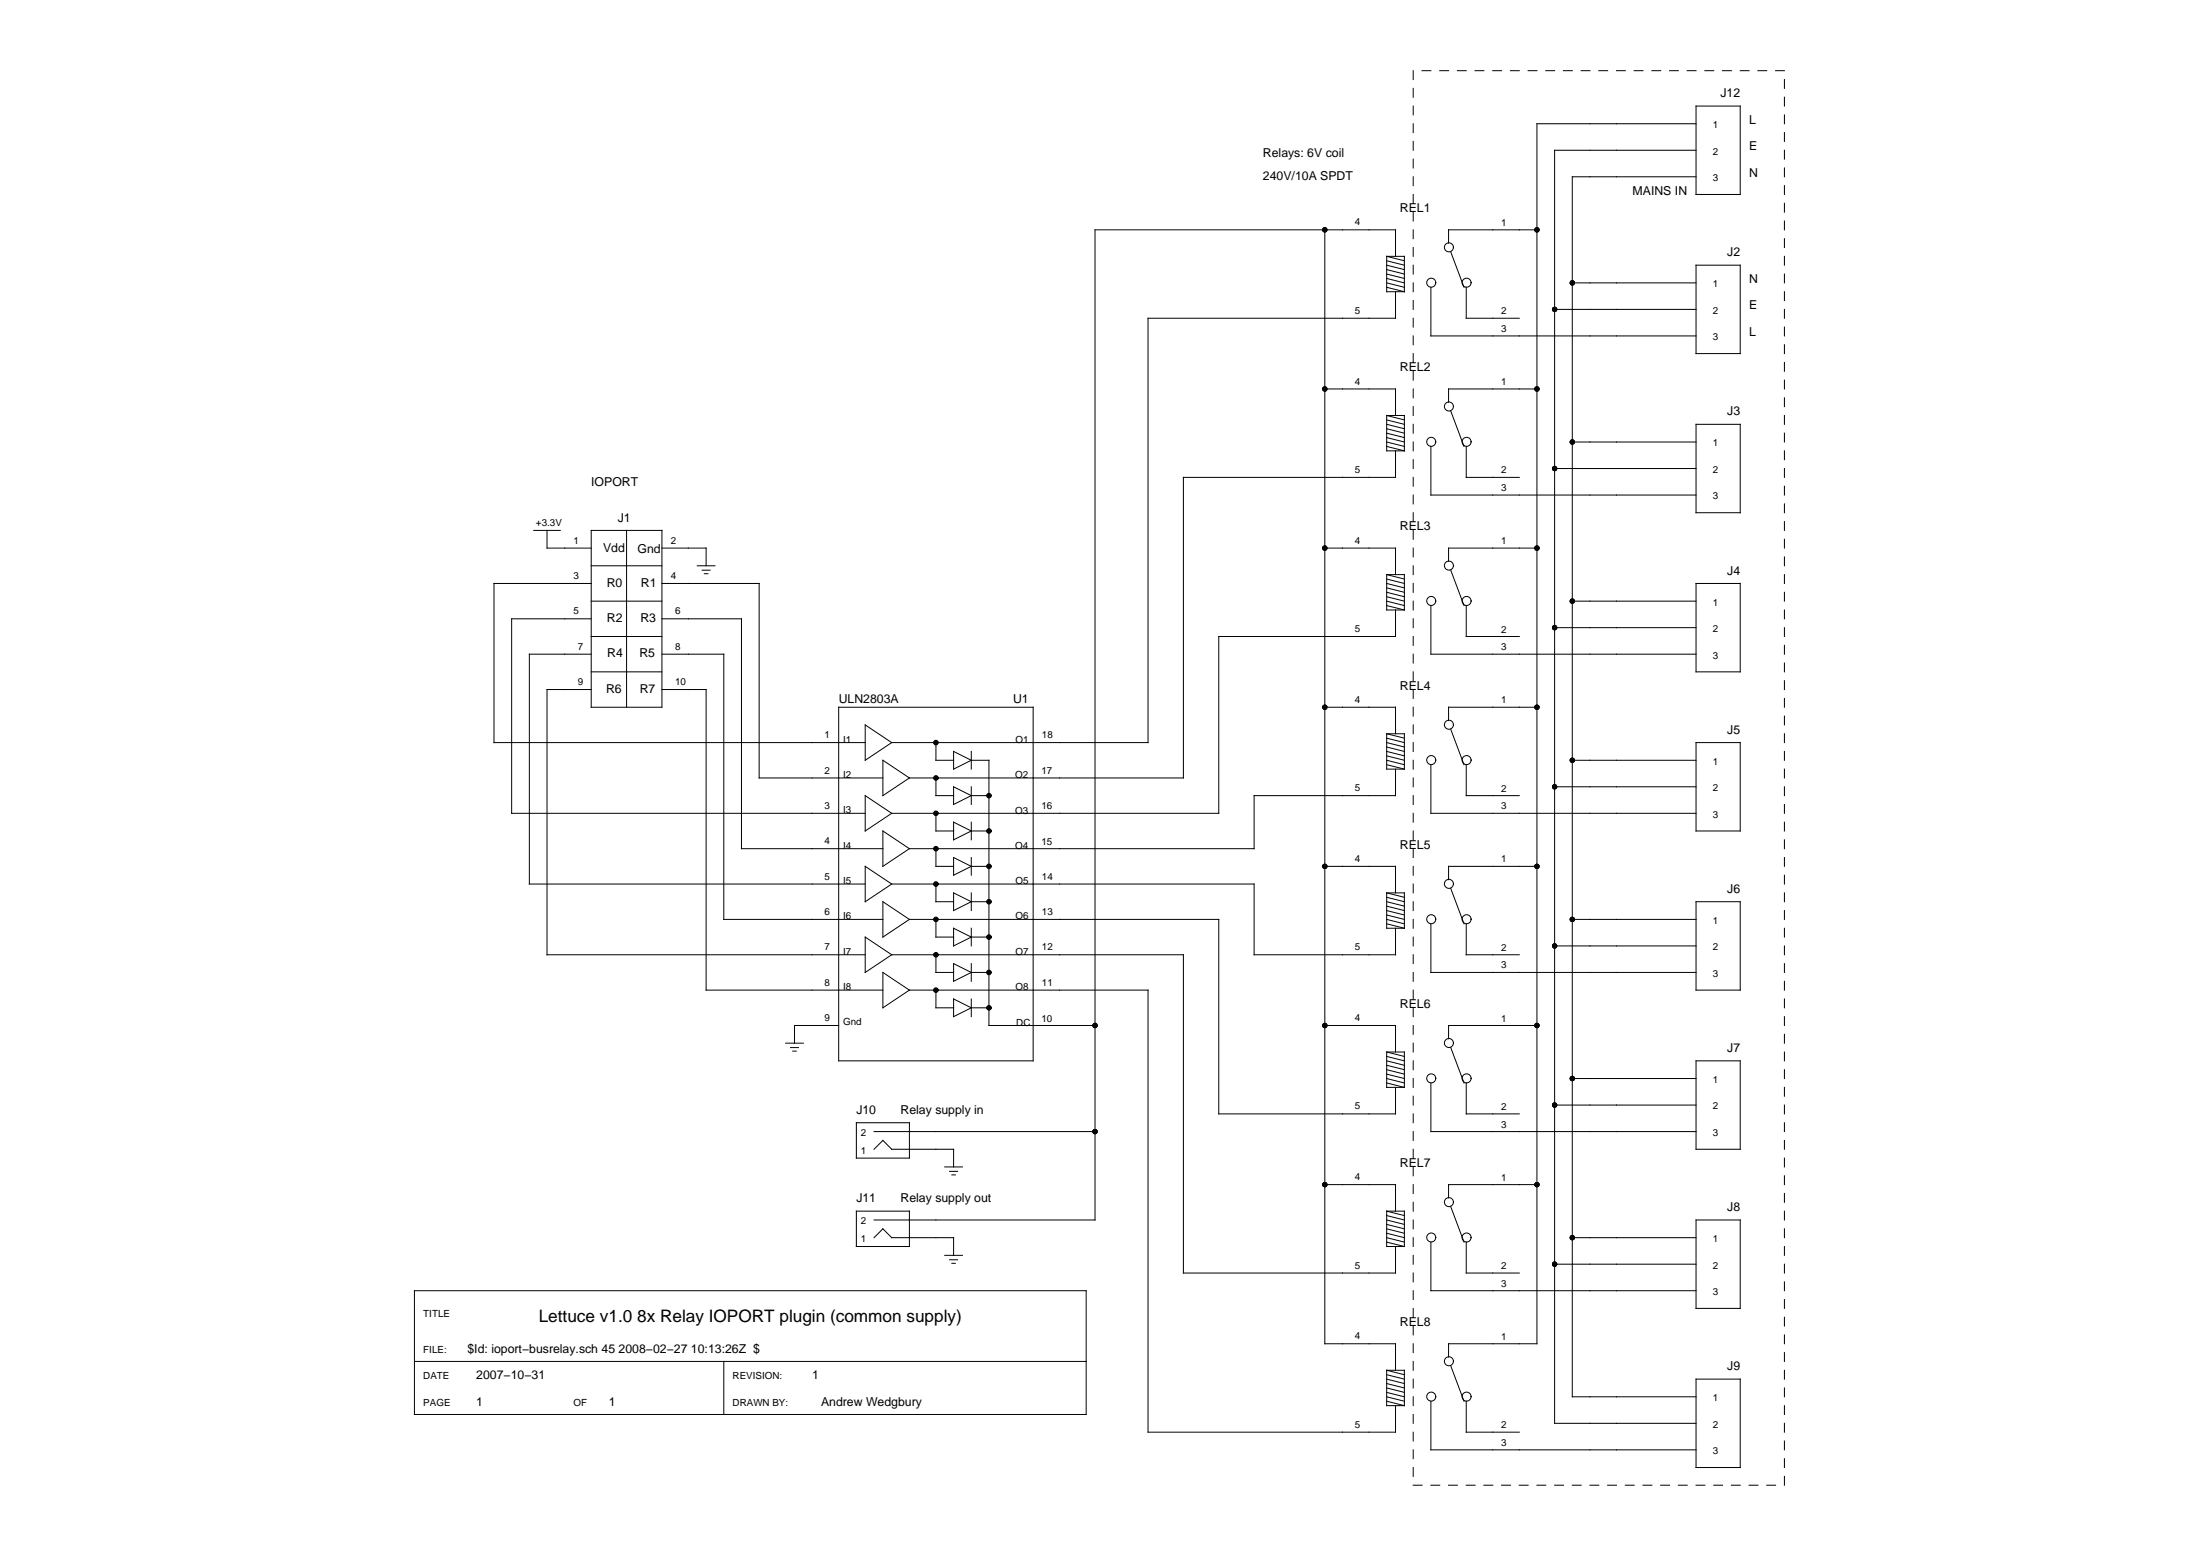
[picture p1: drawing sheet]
<svg xmlns="http://www.w3.org/2000/svg" width="297mm" height="210mm" viewBox="0 0 297 210" stroke-linecap="round" stroke-linejoin="round" font-family="sans-serif">
<g fill="none" stroke="#000" stroke-width=".14">
<path d="M190.8 9.5v1.2M190.8 11.9v1.2M190.8 14.3v1.2M190.8 16.7v1.2M190.8 19.1v1.2M192 9.5h1.2M194.4 9.5h1.2M196.8 9.5h1.2M199.2 9.5h1.2M201.5 9.5h1.2M203.9 9.5h1.2M206.3 9.5h1.2"/>
<path d="M208.7 9.5h1.2M211.1 9.5h1.2M213.5 9.5h1.2M215.9 9.5h1.2M218.3 9.5h1.1M220.6 9.5h1.2M223 9.5h1.2M225.4 9.5h1.2M227.8 9.5h1.2M229 16.7h-21.5v164.7h-11.9v1.8M229 14.3h6v12h-6zM230.2 9.5h1.2"/>
<path d="M232.6 9.5h1.2M235 9.5h1.2M237.3 9.5h1.2M239.7 9.5h1.2M240.9 10.7v1.2M240.9 13.1v1.2M240.9 15.5v1.2M240.9 17.9v1.2M178.9 31v150.4h9.5v3.6M187.2 34.6v4.8h2.4M187.2 34.6h2.4v4.8M187.2 34.6l2.4 .6"/>
<path d="M187.2 35.2l2.4 .6M187.2 35.8l2.4 .6M187.2 36.4l2.4 .6M187.2 37l2.4 .6M187.2 37.6l2.4 .6M187.2 38.2l2.4 .6M187.2 38.8l2.4 .6M188.4 34.6v-3.6h-40.6v133.7h-29.8M188.4 39.4v3.6h-33.4v57.2h-34.6M190.8 21.5v1.2M190.8 23.9v1.2M190.8 26.3v1.1"/>
<path d="M190.8 28.6v1.2M190.8 31v1.2M190.8 33.4v1.2M190.8 35.8v1.2M190.8 38.2v1.2M193.2 38.8v6.5h35.8M195.9 34l1.8 4.8M198 38.8v4.2h7.1M207.5 31h-11.9v1.8M212.3 38.2h16.7M229 35.8h6v11.9h-6zM229 20.3h-19.1v171.8h19.1"/>
<path d="M229 23.9h-16.7v164.6h16.7M240.9 20.3v1.2M240.9 22.7v1.2M240.9 25.1v1.2M240.9 27.4v1.2M240.9 29.8v1.2M240.9 32.2v1.2M240.9 34.6v1.2M240.9 37v1.2M240.9 39.4v1.2M178.9 52.5h9.5v3.6M187.2 56.1h2.4v4.8"/>
<path d="M187.2 56.1v4.8h2.4M187.2 56.1l2.4 .6M187.2 56.7l2.4 .6M187.2 57.3l2.4 .6M187.2 57.9l2.4 .6M187.2 58.5l2.4 .6M187.2 59.1l2.4 .6M187.2 59.7l2.4 .6M190.8 40.6v1.2M190.8 43v1.2M190.8 45.3v1.2M190.8 47.7v1.2"/>
<path d="M190.8 50.1v1.2M190.8 52.5v1.2M190.8 54.9v1.2M190.8 57.3v1.2M190.8 59.7v1.2M195.9 55.5l1.8 4.8M207.5 52.5h-11.9v1.8M209.9 41.8h19.1M212.3 59.7h16.7M229 57.3h6v11.9h-6zM240.9 41.8v1.2M240.9 44.2v1.1"/>
<path d="M240.9 46.5v1.2M240.9 48.9v1.2M240.9 51.3v1.2M240.9 53.7v1.2M240.9 56.1v1.2M240.9 58.5v1.2M72.1 71.6h3.5M73.9 71.6v2.4h5.9M79.8 78.8h-13.1v21.4h50.1M79.8 76.4h9.6M79.8 71.6h9.6v23.9h-9.6zM84.6 71.6v23.9"/>
<path d="M89.4 74h5.9v2.4M89.4 78.8h13.1v26.2h16.7M94.1 76.4h2.4M94.8 77h1.1M95.1 77.4h.5M178.9 74h9.5v3.6M187.2 77.6h2.4v4.7M187.2 77.6v4.7h2.4M187.2 60.3l2.4 .6M187.2 77.6l2.4 .6M187.2 78.2l2.4 .6M187.2 78.8l2.4 .6"/>
<path d="M187.2 79.4l2.4 .6M187.2 80l2.4 .5M188.4 60.9v3.5h-28.6v40.6h-37M190.8 62.1v1.1M190.8 64.4v1.2M190.8 66.8v1.2M190.8 69.2v1.2M190.8 71.6v1.2M190.8 74v1.2M190.8 76.4v1.2M190.8 78.8v1.2M193.2 60.3v6.5h35.8"/>
<path d="M195.9 77l1.8 4.7M198 60.3v4.1h7.1M207.5 74h-11.9v1.8M209.9 63.2h19.1M229 78.8h6v11.9h-6zM240.9 60.9v1.2M240.9 63.2v1.2M240.9 65.6v1.2M240.9 68v1.2M240.9 70.4v1.2M240.9 72.8v1.2M240.9 75.2v1.2"/>
<path d="M240.9 77.6v1.2M240.9 80v1.1M79.8 83.5h-10.7v26.3h47.7M79.8 81.1h9.6M79.8 85.9h9.6M79.8 90.7h9.6M79.8 93.1h-5.9v35.8h42.9M79.8 88.3h-8.3v31h45.3M89.4 88.3h8.3v35.8h21.5M89.4 83.5h10.7v31.1h19.1M89.4 93.1h5.9v40.6h23.9M113.2 95.5h26.3v47.7h-26.3z"/>
<path d="M116.8 97.9l3.6 2.3-3.6 2.4zM178.9 95.5h9.5v3.5M187.2 99h2.4v4.8M187.2 99v4.8h2.4M187.2 80.5l2.4 .6M187.2 81.1l2.4 .6M187.2 81.7l2.4 .6M187.2 99l2.4 .6M187.2 99.6l2.4 .6M188.4 82.3v3.6h-23.8v23.9h-44.2M190.8 81.1v1.2M190.8 83.5v1.2"/>
<path d="M190.8 85.9v1.2M190.8 88.3v1.2M190.8 90.7v1.2M190.8 93.1v1.2M190.8 95.5v1.2M190.8 97.9v1.1M193.2 81.7v6.6h35.8M195.9 98.4l1.8 4.8M198 81.7v4.2h7.1M207.5 95.5h-11.9v1.8M209.9 84.7h19.1M212.3 81.1h16.7"/>
<path d="M240.9 82.3v1.2M240.9 84.7v1.2M240.9 87.1v1.2M240.9 89.5v1.2M240.9 91.9v1.2M240.9 94.3v1.2M240.9 96.7v1.2M240.9 99v1.2M116.8 107.4l3.6 2.4-3.6 2.4zM116.8 116.9l3.6 2.4-3.6 2.4zM119.2 102.6l3.6 2.4-3.6 2.4zM119.2 112.2l3.6 2.4-3.6 2.3z"/>
<path d="M120.4 119.3h48.9v9.6h19.1v-3.6M126.4 100.2v2.4h2.4M126.4 105v2.4h2.4M126.4 109.8v2.4h2.4M126.4 114.6v2.3h2.4M126.4 119.3v2.4h2.4M128.8 101.4l2.3 1.2-2.3 1.2zM128.8 106.2l2.3 1.2-2.3 1.2zM128.8 111l2.3 1.2-2.3 1.2zM128.8 115.8l2.3 1.1-2.3 1.2zM131.1 102.6h2.4v35.8h14.3M131.1 101.4v2.4"/>
<path d="M131.1 106.2v2.4M131.1 111v2.4M131.1 115.8v2.3M131.1 107.4h2.4M131.1 112.2h2.4M131.1 116.9h2.4M178.9 116.9h9.5v3.6M187.2 100.2l2.4 .6M187.2 100.8l2.4 .6M187.2 101.4l2.4 .6M187.2 102l2.4 .6M187.2 102.6l2.4 .6"/>
<path d="M187.2 103.2l2.4 .6M188.4 103.8v3.6h-19.1v7.2h-46.5M190.8 100.2v1.2M190.8 102.6v1.2M190.8 105v1.2M190.8 107.4v1.2M190.8 109.8v1.2M190.8 112.2v1.2M190.8 114.6v1.2M190.8 116.9v1.2M190.8 119.3v1.2M193.2 103.2v6.6h35.8"/>
<path d="M195.9 119.9l1.8 4.8M198 103.2v4.2h7.1M207.5 116.9h-11.9v1.8M209.9 106.2h19.1M212.3 102.6h16.7M229 100.2h6v12h-6zM240.9 101.4v1.2M240.9 103.8v1.2M240.9 106.2v1.2M240.9 108.6v1.2M240.9 111v1.2M240.9 113.4v1.2"/>
<path d="M240.9 115.8v1.1M240.9 118.1v1.2M113.2 138.4h-5.9v2.4M116.8 126.5l3.6 2.4-3.6 2.4zM119.2 121.7l3.6 2.4-3.6 2.4zM119.2 131.3l3.6 2.4-3.6 2.3zM120.4 128.9h39.4v42.9h28.6v-3.5M122.8 124.1h41.8v26.3h23.8v-3.6M122.8 133.7h32.2v59.6h33.4v-3.6M126.4 124.1v2.4h2.4M126.4 128.9v2.4h2.4M126.4 133.7v2.3h2.4"/>
<path d="M128.8 120.5l2.3 1.2-2.3 1.2zM128.8 125.3l2.3 1.2-2.3 1.2zM128.8 130.1l2.3 1.2-2.3 1.2zM128.8 134.8l2.3 1.2-2.3 1.2zM131.1 120.5v2.4M131.1 125.3v2.4M131.1 130.1v2.4M131.1 134.8v2.4M131.1 121.7h2.4M131.1 126.5h2.4M131.1 131.3h2.4M131.1 136h2.4"/>
<path d="M178.9 138.4h9.5v3.6M187.2 120.5h2.4v4.8M187.2 120.5v4.8h2.4M187.2 120.5l2.4 .6M187.2 121.1l2.4 .6M187.2 121.7l2.4 .6M187.2 122.3l2.4 .6M187.2 122.9l2.4 .6M187.2 123.5l2.4 .6M187.2 124.1l2.4 .6M187.2 124.7l2.4 .6M190.8 121.7v1.2"/>
<path d="M190.8 124.1v1.2M190.8 126.5v1.2M190.8 128.9v1.2M190.8 131.3v1.2M190.8 133.7v1.1M190.8 136v1.2M190.8 138.4v1.2M193.2 124.7v6.6h35.8M198 124.7v4.2h7.1M207.5 138.4h-11.9v1.8M209.9 127.7h19.1M212.3 124.1h16.7"/>
<path d="M229 121.7h6v12h-6zM240.9 120.5v1.2M240.9 122.9v1.2M240.9 125.3v1.2M240.9 127.7v1.2M240.9 130.1v1.2M240.9 132.5v1.2M240.9 134.8v1.2M240.9 137.2v1.2M240.9 139.6v1.2M106.1 140.8h2.4M106.7 141.4h1.1"/>
<path d="M107 141.9h.5M115.6 151.6h7.2v4.7h-7.2zM118 155.1l1.2-1.2 1.2 1.2h8.4v2.4M118 152.7h29.8M127.6 157.5h2.3M128.2 158.1h1.1M128.5 158.6h.5M178.9 159.9h9.5v3.6M187.2 142h2.4v4.8M187.2 142v4.8h2.4M187.2 142l2.4 .6M187.2 142.6l2.4 .6"/>
<path d="M187.2 143.2l2.4 .6M187.2 143.8l2.4 .6M187.2 144.4l2.4 .6M187.2 145l2.4 .6M187.2 145.6l2.4 .6M187.2 146.2l2.4 .6M190.8 140.8v1.2M190.8 143.2v1.2M190.8 145.6v1.2M190.8 148v1.2M190.8 150.4v1.2M190.8 152.7v1.2"/>
<path d="M190.8 155.1v1.2M190.8 157.5v1.2M190.8 159.9v1.2M193.2 146.2v6.5h35.8M195.9 141.4l1.8 4.8M198 146.2v4.2h7.1M207.5 159.9h-11.9v1.8M209.9 149.2h19.1M212.3 145.6h16.7M229 143.2h6v11.9h-6zM240.9 142v1.2M240.9 144.4v1.2"/>
<path d="M240.9 146.8v1.2M240.9 149.2v1.2M240.9 151.6v1.1M240.9 153.9v1.2M240.9 156.3v1.2M240.9 158.7v1.2M56 174.2h90.7v16.7h-90.7zM115.6 163.5h7.2v4.8h-7.2zM118 167.1l1.2-1.2 1.2 1.2h8.4v2.4M127.6 169.5h2.3M128.2 170.1h1.1M128.5 170.5h.5"/>
<path d="M187.2 163.5h2.4v4.8M187.2 163.5v4.8h2.4M187.2 163.5l2.4 .6M187.2 164.1l2.4 .6M187.2 164.7l2.4 .6M187.2 165.3l2.4 .6M187.2 165.9l2.4 .6M187.2 166.5l2.4 .6M187.2 167.1l2.4 .6M187.2 167.7l2.4 .6M190.8 162.3v1.2M190.8 164.7v1.2"/>
<path d="M190.8 167.1v1.2M190.8 169.5v1.1M190.8 171.8v1.2M190.8 174.2v1.2M190.8 176.6v1.2M190.8 179v1.2M193.2 167.7v6.5h35.8M195.9 162.9l1.8 4.8M198 167.7v4.1h7.1M209.9 170.6h19.1M212.3 167.1h16.7M229 164.7h6v11.9h-6z"/>
<path d="M240.9 161.1v1.2M240.9 163.5v1.2M240.9 165.9v1.2M240.9 168.3v1.2M240.9 170.6v1.2M240.9 173v1.2M240.9 175.4v1.2M240.9 177.8v1.2M56 183.8h90.7M97.7 183.8v7.1M187.2 185h2.4v4.7M187.2 185v4.7h2.4"/>
<path d="M187.2 185l2.4 .6M187.2 185.6l2.4 .6M187.2 186.2l2.4 .6M187.2 186.8l2.4 .6M187.2 187.4l2.4 .6M187.2 188l2.4 .5M187.2 188.5l2.4 .6M187.2 189.1l2.4 .6M190.8 181.4v1.2M190.8 183.8v1.2M190.8 186.2v1.2M190.8 188.5v1.2"/>
<path d="M190.8 190.9v1.2M190.8 193.3v1.2M190.8 195.7v1.2M190.8 198.1v1.2M193.2 189.1v6.6h35.8M195.9 184.4l1.8 4.7M198 189.1v4.2h7.1M229 186.2h6v11.9h-6zM240.9 180.2v1.2M240.9 182.6v1.2M240.9 185v1.2M240.9 187.4v1.1"/>
<path d="M240.9 189.7v1.2M240.9 192.1v1.2M240.9 194.5v1.2M240.9 196.9v1.2M240.9 199.3v1.2M190.8 200.5h1.2M193.2 200.5h1.2M195.6 200.5h1.2M198 200.5h1.2M200.4 200.5h1.1M202.7 200.5h1.2M205.1 200.5h1.2"/>
<path d="M207.5 200.5h1.2M209.9 200.5h1.2M212.3 200.5h1.2M214.7 200.5h1.2M217.1 200.5h1.2M219.4 200.5h1.2M221.8 200.5h1.2M224.2 200.5h1.2M226.6 200.5h1.2M229 200.5h1.2M231.4 200.5h1.2M233.8 200.5h1.2"/>
<path d="M236.2 200.5h1.1M238.5 200.5h1.2"/>
<circle cx="193.2" cy="38.2" r=".61"/>
<circle cx="195.6" cy="33.4" r=".61"/>
<circle cx="198" cy="38.2" r=".61"/>
<circle cx="193.2" cy="59.6" r=".61"/>
<circle cx="195.6" cy="54.9" r=".61"/>
<circle cx="198" cy="59.6" r=".61"/>
<circle cx="195.6" cy="76.3" r=".61"/>
<circle cx="193.2" cy="81.1" r=".61"/>
<circle cx="195.6" cy="97.8" r=".61"/>
<circle cx="198" cy="81.1" r=".61"/>
<circle cx="126.4" cy="100.2" r=".31"/>
<circle cx="126.4" cy="105" r=".31"/>
<circle cx="126.4" cy="109.8" r=".31"/>
<circle cx="126.4" cy="119.3" r=".31"/>
<circle cx="126.4" cy="114.6" r=".31"/>
<circle cx="133.5" cy="116.9" r=".31"/>
<circle cx="133.5" cy="112.2" r=".31"/>
<circle cx="133.5" cy="107.4" r=".31"/>
<circle cx="193.2" cy="102.6" r=".61"/>
<circle cx="195.6" cy="119.3" r=".61"/>
<circle cx="198" cy="102.6" r=".61"/>
<circle cx="126.4" cy="124.1" r=".31"/>
<circle cx="126.4" cy="128.9" r=".31"/>
<circle cx="126.4" cy="133.7" r=".31"/>
<circle cx="133.5" cy="136" r=".31"/>
<circle cx="133.5" cy="131.3" r=".31"/>
<circle cx="133.5" cy="126.5" r=".31"/>
<circle cx="133.5" cy="121.7" r=".31"/>
<circle cx="193.2" cy="124.1" r=".61"/>
<circle cx="198" cy="124.1" r=".61"/>
<circle cx="193.2" cy="145.6" r=".61"/>
<circle cx="195.6" cy="140.8" r=".61"/>
<circle cx="198" cy="145.6" r=".61"/>
<circle cx="193.2" cy="167" r=".61"/>
<circle cx="195.6" cy="162.3" r=".61"/>
<circle cx="198" cy="167" r=".61"/>
<circle cx="193.2" cy="188.5" r=".61"/>
<circle cx="195.6" cy="183.8" r=".61"/>
<circle cx="198" cy="188.5" r=".61"/>
</g>
<g fill="#000">
<circle cx="178.9" cy="31" r=".36"/>
<circle cx="207.5" cy="31" r=".36"/>
<circle cx="212.3" cy="38.2" r=".36"/>
<circle cx="178.9" cy="52.5" r=".36"/>
<circle cx="207.5" cy="52.5" r=".36"/>
<circle cx="209.9" cy="41.8" r=".36"/>
<circle cx="212.3" cy="59.7" r=".36"/>
<circle cx="178.9" cy="74" r=".36"/>
<circle cx="207.5" cy="74" r=".36"/>
<circle cx="209.9" cy="63.2" r=".36"/>
<circle cx="178.9" cy="95.5" r=".36"/>
<circle cx="207.5" cy="95.5" r=".36"/>
<circle cx="209.9" cy="84.7" r=".36"/>
<circle cx="212.3" cy="81.1" r=".36"/>
<circle cx="126.4" cy="100.2" r=".31"/>
<circle cx="126.4" cy="105" r=".31"/>
<circle cx="126.4" cy="109.8" r=".31"/>
<circle cx="126.4" cy="119.3" r=".31"/>
<circle cx="126.4" cy="114.6" r=".31"/>
<circle cx="133.5" cy="116.9" r=".31"/>
<circle cx="133.5" cy="112.2" r=".31"/>
<circle cx="133.5" cy="107.4" r=".31"/>
<circle cx="178.9" cy="116.9" r=".36"/>
<circle cx="207.5" cy="116.9" r=".36"/>
<circle cx="209.9" cy="106.2" r=".36"/>
<circle cx="212.3" cy="102.6" r=".36"/>
<circle cx="126.4" cy="124.1" r=".31"/>
<circle cx="126.4" cy="128.9" r=".31"/>
<circle cx="126.4" cy="133.7" r=".31"/>
<circle cx="133.5" cy="136" r=".31"/>
<circle cx="133.5" cy="131.3" r=".31"/>
<circle cx="133.5" cy="126.5" r=".31"/>
<circle cx="133.5" cy="121.7" r=".31"/>
<circle cx="147.8" cy="138.4" r=".36"/>
<circle cx="178.9" cy="138.4" r=".36"/>
<circle cx="207.5" cy="138.4" r=".36"/>
<circle cx="209.9" cy="127.7" r=".36"/>
<circle cx="212.3" cy="124.1" r=".36"/>
<circle cx="147.8" cy="152.7" r=".36"/>
<circle cx="178.9" cy="159.9" r=".36"/>
<circle cx="207.5" cy="159.9" r=".36"/>
<circle cx="209.9" cy="149.2" r=".36"/>
<circle cx="212.3" cy="145.6" r=".36"/>
<circle cx="209.9" cy="170.6" r=".36"/>
<circle cx="212.3" cy="167.1" r=".36"/>
</g>
<text font-size="2.3" x="72.7" y="178.4">Lettuce v1.0 8x Relay IOPORT plugin (common supply)</text>
<g font-size="1.7">
<text x="232.3" y="13.1">J12</text>
<text x="236.2" y="16.7">L</text>
<text x="170.5" y="21.2">Relays: 6V coil</text>
<text x="236.2" y="23.9">N</text>
<text x="236.2" y="20.3">E</text>
<text x="170.5" y="24.3">240V/10A SPDT</text>
<text x="189" y="28.6">REL1</text>
<text x="220.4" y="26.3">MAINS IN</text>
<text x="233.2" y="34.6">J2</text>
<text x="236.2" y="38.2">N</text>
<text x="236.2" y="41.8">E</text>
<text x="236.2" y="45.3">L</text>
<text x="189" y="50.1">REL2</text>
<text x="233.2" y="56.1">J3</text>
<text x="79.8" y="65.6">IOPORT</text>
<text x="83.4" y="70.4">J1</text>
<text x="189" y="71.6">REL3</text>
<text x="81.4" y="74.6">Vdd</text>
<text x="86.1" y="74.6">Gnd</text>
<text x="233.2" y="77.6">J4</text>
<text x="81.9" y="79.2">R0</text>
<text x="82" y="84">R2</text>
<text x="86.5" y="79.2">R1</text>
<text x="82" y="88.7">R4</text>
<text x="86.3" y="88.7">R5</text>
<text x="86.5" y="84">R3</text>
<text x="81.8" y="93.5">R6</text>
<text x="86.4" y="93.5">R7</text>
<text x="113.2" y="94.9">ULN2803A</text>
<text x="136.8" y="94.9">U1</text>
<text x="189" y="93.1">REL4</text>
<text x="233.2" y="99">J5</text>
<text x="189" y="114.6">REL5</text>
<text x="233.2" y="120.5">J6</text>
<text x="189" y="136">REL6</text>
<text x="233.2" y="142">J7</text>
<text x="115.6" y="150.4">J10</text>
<text x="121.6" y="150.4">Relay supply in</text>
<text x="189" y="157.5">REL7</text>
<text x="115.6" y="162.3">J11</text>
<text x="121.6" y="162.3">Relay supply out</text>
<text x="233.2" y="163.5">J8</text>
<text x="189" y="179">REL8</text>
<text x="63.1" y="182.6">$Id: ioport−busrelay.sch 45 2008−02−27 10:13:26Z $</text>
<text x="233.2" y="185">J9</text>
<text x="64.3" y="186.2">2007−10−31</text>
<text x="64.3" y="189.7">1</text>
<text x="82.2" y="189.7">1</text>
<text x="109.7" y="186.2">1</text>
<text x="110.9" y="189.7">Andrew Wedgbury</text>
</g>
<g font-size="1.3">
<text x="231.2" y="17.3">1</text>
<text x="231.2" y="20.9">2</text>
<text x="231.2" y="24.5">3</text>
<text x="182.9" y="30.4">4</text>
<text x="202.7" y="30.5">1</text>
<text x="231.2" y="38.8">1</text>
<text x="182.9" y="42.4">5</text>
<text x="202.7" y="42.4">2</text>
<text x="202.7" y="44.8">3</text>
<text x="231.2" y="42.4">2</text>
<text x="231.2" y="45.9">3</text>
<text x="182.9" y="51.9">4</text>
<text x="202.7" y="52">1</text>
<text x="182.9" y="63.8">5</text>
<text x="202.7" y="63.9">2</text>
<text x="231.2" y="63.8">2</text>
<text x="231.2" y="60.3">1</text>
<text x="72.4" y="71">+3.3V</text>
<text x="202.7" y="66.3">3</text>
<text x="231.2" y="67.4">3</text>
<text x="77.4" y="73.4">1</text>
<text x="90.6" y="73.4">2</text>
<text x="182.9" y="73.4">4</text>
<text x="202.7" y="73.4">1</text>
<text x="77.4" y="78.2">3</text>
<text x="77.4" y="82.9">5</text>
<text x="90.6" y="78.2">4</text>
<text x="91.2" y="82.9">6</text>
<text x="231.2" y="81.7">1</text>
<text x="78" y="87.7">7</text>
<text x="91.2" y="87.7">8</text>
<text x="182.9" y="85.3">5</text>
<text x="202.7" y="85.4">2</text>
<text x="202.7" y="87.8">3</text>
<text x="231.2" y="85.3">2</text>
<text x="231.2" y="88.9">3</text>
<text x="78" y="92.5">9</text>
<text x="91.2" y="92.5">10</text>
<text x="182.9" y="94.9">4</text>
<text x="202.7" y="94.9">1</text>
<text x="111.3" y="99.6">1</text>
<text x="113.8" y="100.2">I1</text>
<text x="137.1" y="100.2">O1</text>
<text x="140.7" y="99.6">18</text>
<text x="111.3" y="104.4">2</text>
<text x="113.8" y="105">I2</text>
<text x="137.1" y="105.1">O2</text>
<text x="140.6" y="104.5">17</text>
<text x="182.9" y="106.8">5</text>
<text x="202.7" y="106.9">2</text>
<text x="231.2" y="106.8">2</text>
<text x="231.2" y="103.2">1</text>
<text x="111.3" y="114">4</text>
<text x="111.3" y="109.2">3</text>
<text x="113.8" y="109.8">I3</text>
<text x="137.1" y="109.8">O3</text>
<text x="140.6" y="109.2">16</text>
<text x="202.7" y="109.2">3</text>
<text x="231.2" y="110.4">3</text>
<text x="111.3" y="118.7">5</text>
<text x="113.8" y="114.6">I4</text>
<text x="113.8" y="119.3">I5</text>
<text x="137.1" y="114.6">O4</text>
<text x="137.1" y="119.3">O5</text>
<text x="140.6" y="114">15</text>
<text x="140.7" y="118.7">14</text>
<text x="182.9" y="116.3">4</text>
<text x="202.7" y="116.4">1</text>
<text x="111.3" y="123.5">6</text>
<text x="113.8" y="124.1">I6</text>
<text x="137.1" y="124.1">O6</text>
<text x="140.7" y="123.5">13</text>
<text x="231.2" y="124.7">1</text>
<text x="111.3" y="128.3">7</text>
<text x="113.8" y="128.9">I7</text>
<text x="137.1" y="128.9">O7</text>
<text x="140.7" y="128.3">12</text>
<text x="182.9" y="128.3">5</text>
<text x="202.7" y="128.3">2</text>
<text x="202.7" y="130.7">3</text>
<text x="231.2" y="128.3">2</text>
<text x="231.2" y="131.9">3</text>
<text x="111.3" y="133.1">8</text>
<text x="111.3" y="137.8">9</text>
<text x="113.8" y="133.7">I8</text>
<text x="137.1" y="133.7">O8</text>
<text x="140.6" y="137.9">10</text>
<text x="140.7" y="133.1">11</text>
<text x="182.9" y="137.8">4</text>
<text x="202.7" y="137.9">1</text>
<text x="113.8" y="138.4">Gnd</text>
<text x="137.2" y="138.5">DC</text>
<text x="182.9" y="149.8">5</text>
<text x="202.7" y="149.8">2</text>
<text x="231.2" y="149.8">2</text>
<text x="231.2" y="146.2">1</text>
<text x="116.2" y="155.7">1</text>
<text x="116.2" y="153.3">2</text>
<text x="202.7" y="152.2">3</text>
<text x="231.2" y="153.3">3</text>
<text x="182.9" y="159.3">4</text>
<text x="202.7" y="159.4">1</text>
<text x="116.2" y="167.7">1</text>
<text x="116.2" y="165.3">2</text>
<text x="231.2" y="167.7">1</text>
<text x="182.9" y="171.2">5</text>
<text x="202.7" y="171.3">2</text>
<text x="202.7" y="173.7">3</text>
<text x="231.2" y="171.2">2</text>
<text x="57.1" y="177.8">TITLE</text>
<text x="231.2" y="174.8">3</text>
<text x="57.1" y="182.6">FILE:</text>
<text x="182.9" y="180.8">4</text>
<text x="202.7" y="180.9">1</text>
<text x="57.1" y="189.7">PAGE</text>
<text x="57.1" y="186.2">DATE</text>
<text x="77.4" y="189.7">OF</text>
<text x="98.9" y="186.2">REVISION:</text>
<text x="98.9" y="189.7">DRAWN BY:</text>
<text x="231.2" y="189.1">1</text>
<text x="182.9" y="192.7">5</text>
<text x="202.7" y="192.8">2</text>
<text x="202.7" y="195.2">3</text>
<text x="231.2" y="192.7">2</text>
<text x="231.2" y="196.3">3</text>
</g>
</svg>
